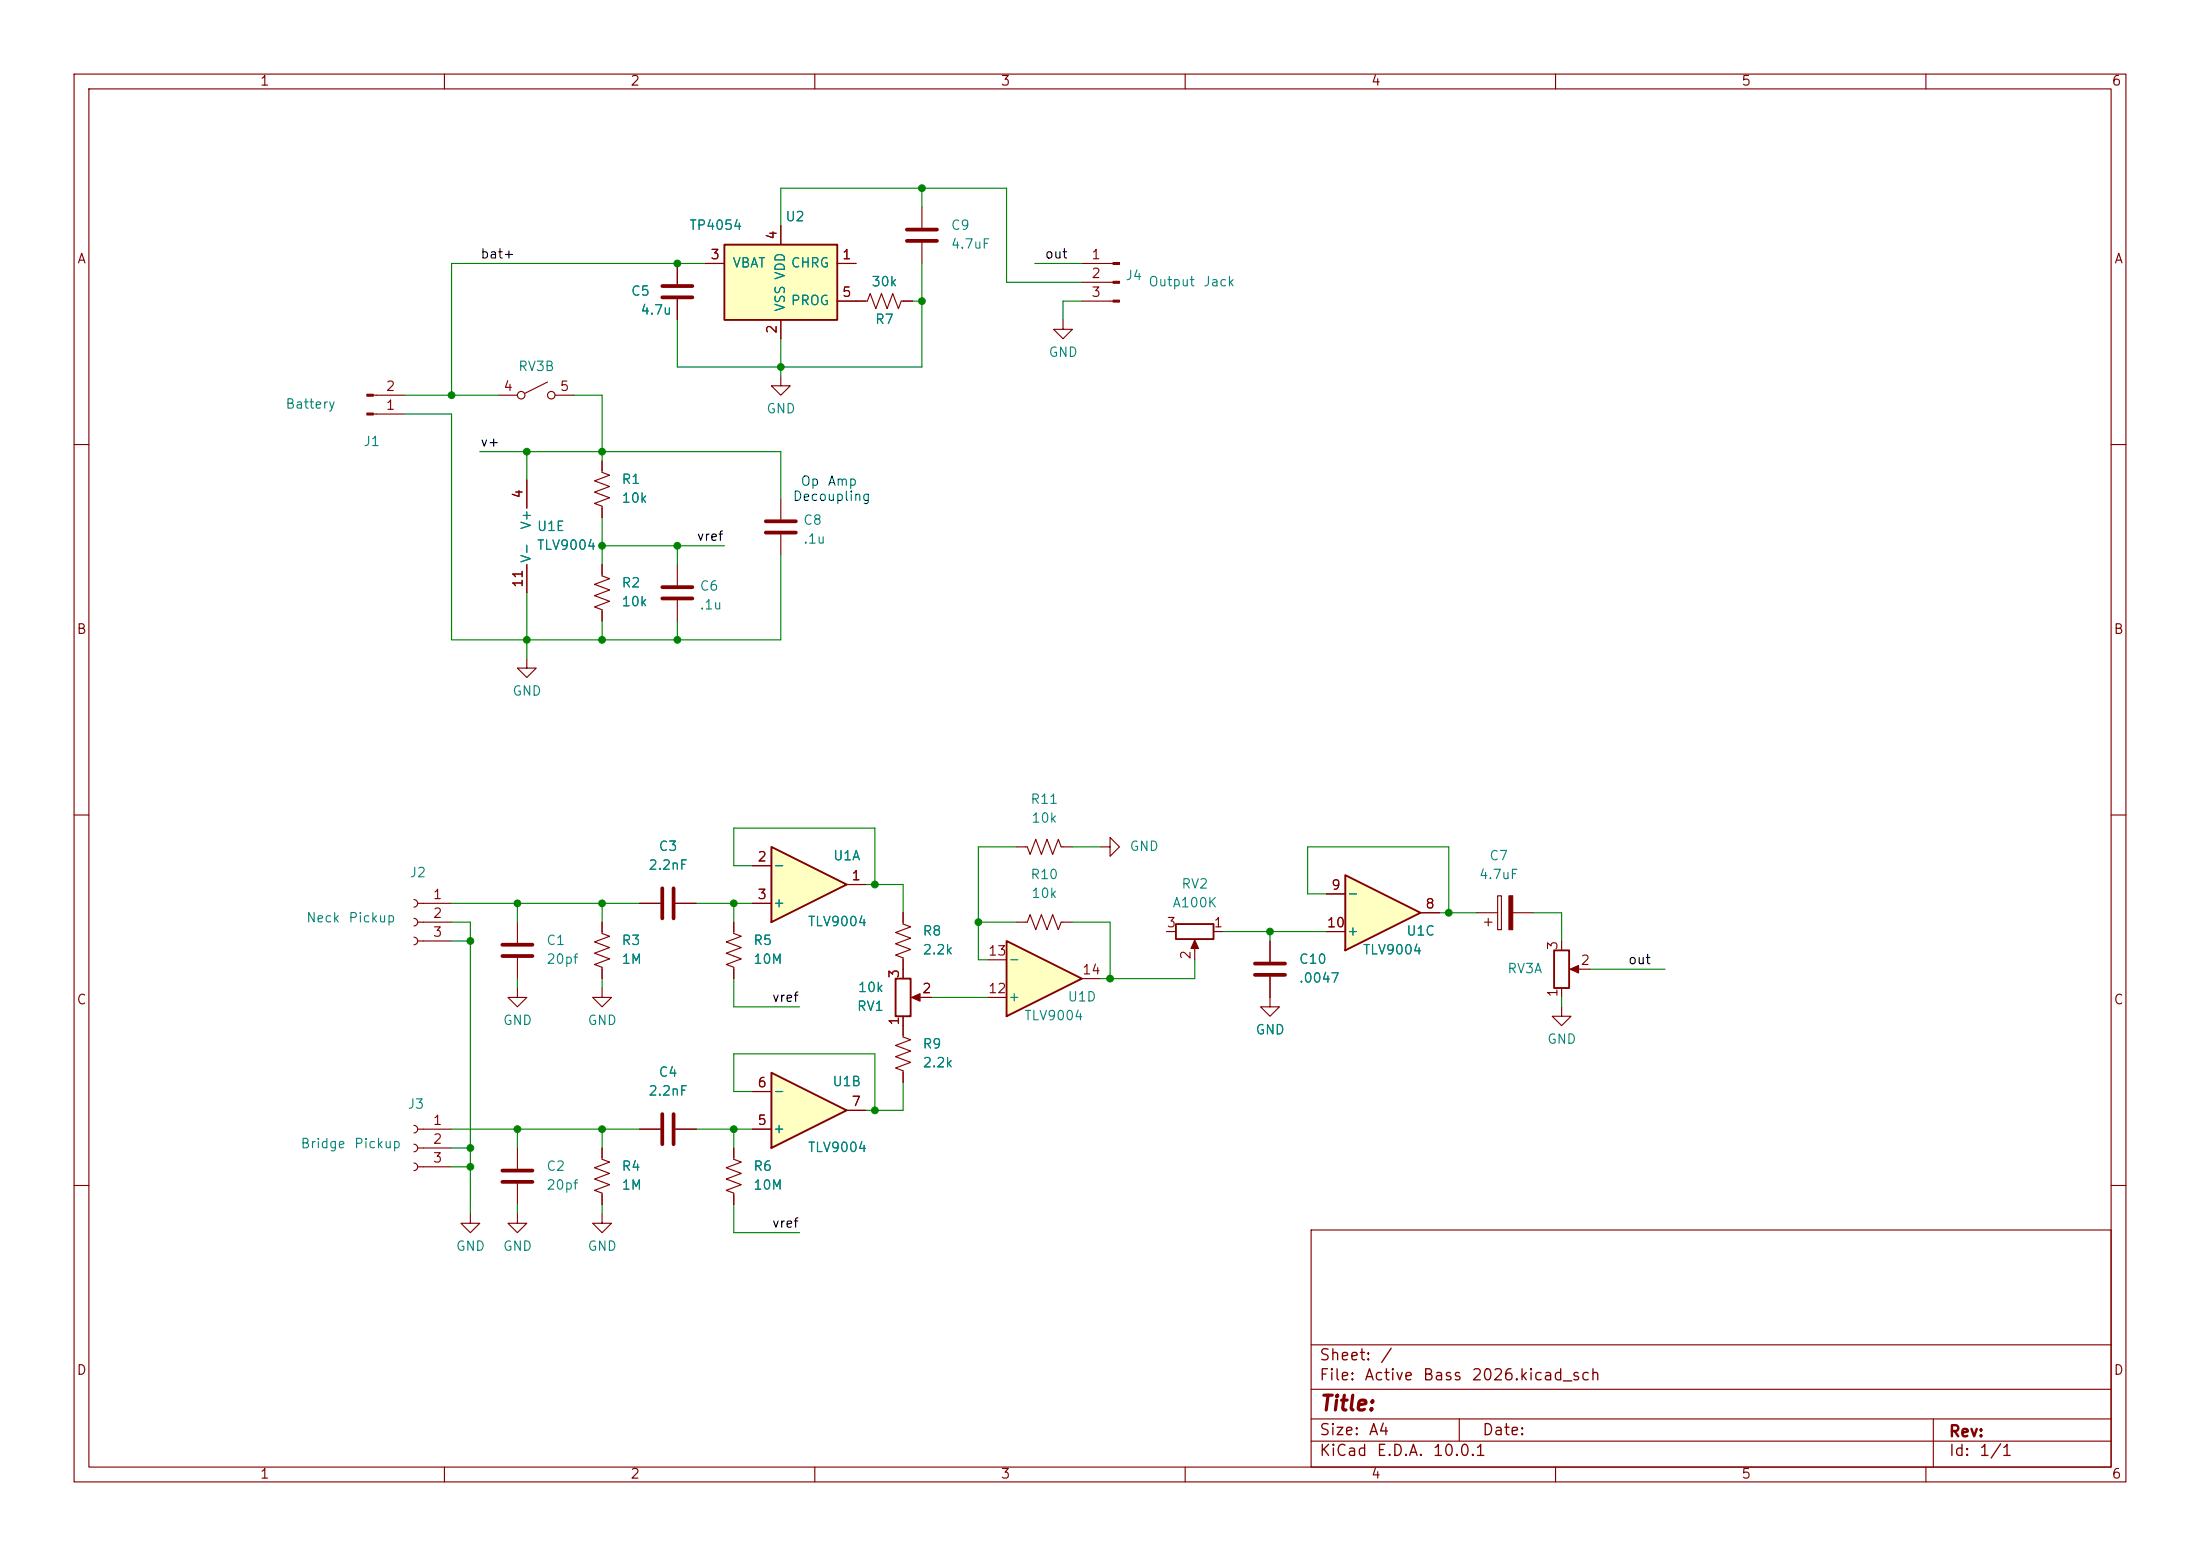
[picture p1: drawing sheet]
<svg xmlns="http://www.w3.org/2000/svg" width="297mm" height="210mm" viewBox="0 0 297 210" stroke-linecap="round" stroke-linejoin="round" font-family="sans-serif">
<g fill="none" stroke="#840000" stroke-width=".15">
<path d="M10 10h277v190h-277zM12 12h273v186h-273zM60 10v2M110 10v2M160 10v2M210 10v2M260 10v2M10 60h2M285 60h2M10 110h2M285 110h2M10 160h2"/>
<path d="M177 166h108v32h-108zM285 160h2M60 198v2M110 198v2M160 198v2M177 194.5h108M177 191.5h108M177 187.5h108M177 181.5h108M197 191.5v3M210 198v2M260 198v2"/>
<path d="M261 191.5v6.5"/>
</g>
<path d="M104.1 114.3l10.2 5.1-10.2 5.1z" fill="#ffffc2"/>
<path d="M104.1 114.3l10.2 5.1-10.2 5.1z" fill="none" stroke="#840000" stroke-width=".25"/>
<path d="M124.5 27.9v2.8M124.5 32.8v2.8M146 35.6h4.3M146 38.1h4.3M50.4 55.9h4.2M50.4 53.3h4.2M146 40.6h4.3M101.6 116.8h2.5M114.3 119.4h2.5M101.6 121.9h2.5M121.9 123.2v1.5l1 .4-2 .8 2 .7-2 .8 2 .7-2 .8 1 .4v1.5" fill="none" stroke="#840000" stroke-width=".15"/>
<g fill="#840000" stroke="#840000" stroke-width=".15">
<path d="M150.3 35.4h.8v.3h-.8z"/>
<path d="M150.3 38h.8v.2h-.8z"/>
<path d="M150.3 40.5h.8v.3h-.8z"/>
<path d="M49.5 55.8h.9v.2h-.9z"/>
<path d="M49.5 53.2h.9v.3h-.9z"/>
</g>
<path d="M122.4 31h4.1M122.4 32.5h4.1" fill="none" stroke="#840000" stroke-width=".51"/>
<path d="M97.8 33h15.2v10.2h-15.2z" fill="#ffffc2"/>
<path d="M97.8 33h15.2v10.2h-15.2zM209.8 128.3h2v5.1h-2z" fill="none" stroke="#840000" stroke-width=".25"/>
<g fill="none" stroke="#840000" stroke-width=".15">
<path d="M95.2 35.6h2.6M105.4 30.5v2.5M113 35.6h2.6M105.4 43.2v2.5M113 40.6h2.6M81.3 76.2v1.5l1 .4-2 .8 2 .7-2 .8 2 .8-2 .7 1 .4v1.5M91.4 76.2v2.8M71.1 88.9v1.3h1.3l-1.3 1.2-1.3-1.2h1.3M91.4 81v2.8M55.9 121.4a.51 .51 0 0 1 .5 .5 .51 .51 0 0 1-.5 .5M55.9 124a.51 .51 0 0 1 .5 .5 .51 .51 0 0 1-.5 .5M55.9 126.5a.51 .51 0 0 1 .5 .5 .51 .51 0 0 1-.5 .5"/>
<path d="M56.4 121.9h4.6M56.4 124.5h4.6M56.4 127h4.6M69.8 133.4v1.2h1.3l-1.3 1.3-1.2-1.3h1.2M69.8 124.5v2.8M69.8 129.3v2.8M81.3 133.4v1.2h1.2l-1.2 1.3-1.3-1.3h1.3M171.4 131.8v4.1h1.3l-1.3 1.3-1.2-1.3h1.2M171.4 127v2.8M199.4 123.2h2.8M200.4 124.5h1M200.9 124v1"/>
<path d="M202.2 120.9h.5v4.6h-.5zM204.2 123.2h2.8M210.8 135.9v1.3h1.3l-1.3 1.2-1.3-1.2h1.3M210.8 127v1.3M210.8 133.4v1.2M212.3 130.8h2.3M55.9 151.9a.51 .51 0 0 1 .5 .5 .51 .51 0 0 1-.5 .5M55.9 154.4a.51 .51 0 0 1 .5 .5 .51 .51 0 0 1-.5 .5M55.9 157a.51 .51 0 0 1 .5 .5 .51 .51 0 0 1-.5 .5M56.4 152.4h4.6M56.4 154.9h4.6M56.4 157.5h4.6"/>
<path d="M69.8 154.9v2.8M69.8 159.8v2.8M63.5 163.8v1.3h1.3l-1.3 1.3-1.3-1.3h1.3M69.8 163.8v1.3h1.3l-1.3 1.3-1.2-1.3h1.2M81.3 163.8v1.3h1.2l-1.2 1.3-1.3-1.3h1.3"/>
</g>
<path d="M89.4 79.2h4.1M89.4 80.8h4.1M67.8 129h4.1M67.8 127.5h4.1M169.4 131.6h4.1M169.4 130h4.1M67.8 159.5h4.1M67.8 158h4.1" fill="none" stroke="#840000" stroke-width=".51"/>
<g fill="#840000" stroke="#840000" stroke-width=".15">
<path d="M212 130.8l1.1-.5v1z"/>
<path d="M203.7 120.9h.5v4.6h-.5z"/>
</g>
<path d="M181.6 118.1l10.2 5.1-10.2 5.1z" fill="#ffffc2"/>
<path d="M181.6 118.1l10.2 5.1-10.2 5.1zM158.7 124.7h5.1v2h-5.1z" fill="none" stroke="#840000" stroke-width=".25"/>
<path d="M105.4 50.8v1.3h1.3l-1.3 1.2-1.3-1.2h1.3M143.5 43.2v1.3h1.3l-1.3 1.2-1.3-1.2h1.3M81.3 62.2v1.6l1 .3-2 .8 2 .8-2 .7 2 .8-2 .7 1 .4v1.6M148.6 114.3h1.3v1.3l1.2-1.3-1.2-1.3v1.3M86.4 121.9h2.8M91.2 121.9h2.8M157.5 125.7h1.2M161.3 127.3v2.2M163.8 125.7h1.3M179.1 120.7h2.5M179.1 125.7h2.5M191.8 123.2h2.5" fill="none" stroke="#840000" stroke-width=".15"/>
<path d="M89.4 119.9v4.1M90.9 119.9v4.1" fill="none" stroke="#840000" stroke-width=".51"/>
<path d="M161.3 126.9l.5 1.1h-1z" fill="#840000" stroke="#840000" stroke-width=".15"/>
<path d="M104.1 144.8l10.2 5.1-10.2 5z" fill="#ffffc2"/>
<path d="M120.9 132.1h2v5.1h-2zM104.1 144.8l10.2 5.1-10.2 5z" fill="none" stroke="#840000" stroke-width=".25"/>
<g fill="none" stroke="#840000" stroke-width=".15">
<path d="M91.4 35.6v2.8M67.3 53.3h2.5M73.9 51.6l-3 1.5M74.9 53.3h2.6M91.4 40.4v2.8M115.6 40.6h1.5l.4-1 .7 2.1 .8-2.1 .8 2.1 .7-2.1 .8 2.1 .4-1.1h1.5M71.1 64.8v3.8M71.1 76.2v3.8M105.4 67.3v2.8M105.4 72.1v2.8M81.3 124.5v1.5l1 .4-2 .7 2 .8-2 .8 2 .7-2 .8 1 .4v1.5M99.1 124.5v1.5l1 .4-2.1 .7 2.1 .8-2.1 .8 2.1 .7-2.1 .8 1.1 .4v1.5"/>
<path d="M121.9 137.2v2.8l1 .3-2 .8 2 .8-2 .7 2 .8-2 .7 1 .4v1.6M121.9 130.8v1.3M123.4 134.6h2.3M81.3 154.9v1.6l1 .3-2 .8 2 .8-2 .7 2 .8-2 .8 1 .3v1.6M86.4 152.4h2.8M91.2 152.4h2.8M99.1 154.9v1.6l1 .3-2.1 .8 2.1 .8-2.1 .7 2.1 .8-2.1 .8 1.1 .3v1.6M101.6 152.4h2.5M101.6 147.3h2.5M114.3 149.9h2.5"/>
<circle cx="70.4" cy="53.3" r=".51"/>
<circle cx="74.4" cy="53.3" r=".51"/>
</g>
<path d="M89.4 38.6h4.1M89.4 40.1h4.1M103.4 71.9h4M103.4 70.4h4M89.4 150.4v4M90.9 150.4v4" fill="none" stroke="#840000" stroke-width=".51"/>
<path d="M123.1 134.6l1.1-.5v1z" fill="#840000" stroke="#840000" stroke-width=".15"/>
<path d="M135.9 127l10.1 5.1-10.1 5.1z" fill="#ffffc2"/>
<path d="M135.9 127l10.1 5.1-10.1 5.1z" fill="none" stroke="#840000" stroke-width=".25"/>
<g fill="none" stroke="#840000" stroke-width=".15">
<path d="M91.4 35.6v2.8M95.2 35.6h2.6M105.4 30.5v2.5M113 35.6h2.6M91.4 40.4v2.8M105.4 43.2v2.5M113 40.6h3.8M121.9 40.6h1.3M71.1 64.8v3.8M71.1 76.2v3.8M81.3 62.2v1.3M81.3 68.6v1.3"/>
<path d="M81.3 76.2v1.3M81.3 82.6v1.2M101.6 116.8h2.5M114.3 119.4h2.5M137.2 114.3h1.5l.4 1 .7-2 .8 2 .8-2 .7 2 .8-2 .4 1h1.5M81.3 124.5v1.2M81.3 130.8v1.3M86.4 121.9h2.8M91.2 121.9h2.8M99.1 124.5v1.2M99.1 130.8v1.3M101.6 121.9h2.5"/>
<path d="M121.9 123.2v1.3M121.9 129.5v2.6M121.9 137.2v2.5M124.5 134.6h1.2M133.3 134.6h2.6M133.3 129.5h2.6M137.2 124.5h1.5l.4-1.1 .7 2.1 .8-2.1 .8 2.1 .7-2.1 .8 2.1 .4-1h1.5M146 132.1h2.6M171.4 127v2.8M171.4 131.8v2.8M179.1 120.7h2.5M179.1 125.7h2.5"/>
<path d="M191.8 123.2h2.5M81.3 154.9v1.3M86.4 152.4h2.8M91.2 152.4h2.8M99.1 154.9v1.3M101.6 152.4h2.5M101.6 147.3h2.5M114.3 149.9h2.5M121.9 144.8v1.3M81.3 161.3v1.3M99.1 161.3v1.3"/>
</g>
<g fill="none" stroke="#008400" stroke-width=".15">
<path d="M95.2 35.6h-34.2v17.7M105.4 30.5v-5.1h30.5v12.7h10.1M124.5 35.6v13.9h-33.1v-6.3M124.5 25.4v2.5M139.7 35.6h6.3M54.6 55.9h6.4v30.5h44.4v-11.5M54.6 53.3h12.7M77.5 53.3h3.8v8.9M105.4 45.7v5.1M123.2 40.6h1.3M146 40.6h-2.5v2.6M64.8 61h40.6v6.3"/>
<path d="M71.1 61v3.8M81.3 69.9v6.3M81.3 73.7h16.5M91.4 73.7v2.5M71.1 80v8.9M81.3 83.8v2.6M91.4 83.8v2.6M101.6 116.8h-2.5v-5h19v7.6M116.8 119.4h5.1v3.8M137.2 114.3h-5.1v15.2h1.2M144.8 114.3h3.8M61 124.5h2.5v39.3"/>
<path d="M61 121.9h25.4M61 127h2.5M69.8 121.9v2.6M69.8 132.1v1.3M81.3 121.9v2.6M81.3 132.1v1.3M94 121.9h7.6M99.1 121.9v2.6M99.1 132.1v3.8h8.8M125.7 134.6h7.6M132.1 124.5h5.1M144.8 124.5h5.1v7.6"/>
<path d="M161.3 129.5v2.6h-12.7M165.1 125.7h14M171.4 125.7v1.3M179.1 120.7h-2.6v-6.4h19.1v8.9M194.3 123.2h5.1M207 123.2h3.8v3.8M210.8 134.6v1.3M214.6 130.8h10.2M61 152.4h25.4M61 154.9h2.5M61 157.5h2.5M69.8 152.4v2.5"/>
<path d="M81.3 152.4v2.5M94 152.4h7.6M99.1 152.4v2.5M101.6 147.3h-2.5v-5.1h19v7.7M121.9 146.1v3.8h-5.1M69.8 162.6v1.2M81.3 162.6v1.2M99.1 162.6v3.8h8.8"/>
</g>
<g fill="#008400" stroke="#008400" stroke-width=".14">
<circle cx="81.3" cy="86.4" r=".46"/>
<circle cx="91.4" cy="73.7" r=".46"/>
<circle cx="81.3" cy="73.7" r=".46"/>
<circle cx="91.4" cy="86.4" r=".46"/>
<circle cx="71.1" cy="86.4" r=".46"/>
<circle cx="81.3" cy="121.9" r=".46"/>
<circle cx="99.1" cy="121.9" r=".46"/>
<circle cx="81.3" cy="152.4" r=".46"/>
<circle cx="99.1" cy="152.4" r=".46"/>
<circle cx="132.1" cy="124.5" r=".46"/>
<circle cx="118.1" cy="119.4" r=".46"/>
<circle cx="118.1" cy="149.9" r=".46"/>
<circle cx="81.3" cy="61" r=".46"/>
<circle cx="61" cy="53.3" r=".46"/>
<circle cx="71.1" cy="61" r=".46"/>
<circle cx="149.9" cy="132.1" r=".46"/>
<circle cx="195.6" cy="123.2" r=".46"/>
<circle cx="171.4" cy="125.7" r=".46"/>
<circle cx="63.5" cy="157.5" r=".46"/>
<circle cx="63.5" cy="154.9" r=".46"/>
<circle cx="63.5" cy="127" r=".46"/>
<circle cx="69.8" cy="152.4" r=".46"/>
<circle cx="69.8" cy="121.9" r=".46"/>
<circle cx="105.4" cy="49.5" r=".46"/>
<circle cx="91.4" cy="35.6" r=".46"/>
<circle cx="124.5" cy="25.4" r=".46"/>
<circle cx="124.5" cy="40.6" r=".46"/>
</g>
<text font-size="2" fill="#840000" x="178" y="190.9">Title:</text>
<g font-size="1.5" fill="#840000">
<text x="178" y="184">Sheet:</text>
<text x="186.2" y="184">/</text>
<text x="178" y="186.7">File:</text>
<text x="184.1" y="186.7">Active</text>
<text x="192" y="186.7">Bass</text>
<text x="198.5" y="186.7">2026.kicad_sch</text>
<text x="178" y="196.9">KiCad</text>
<text x="178" y="194.1">Size:</text>
<text x="184.7" y="194.1">A4</text>
<text x="185.7" y="196.9">E.D.A.</text>
<text x="193.3" y="196.9">10.0.1</text>
<text x="200" y="194.1">Date:</text>
<text x="263" y="194.3">Rev:</text>
<text x="263" y="196.9">Id:</text>
<text x="267.1" y="196.9">1/1</text>
</g>
<g font-size="1.3" fill="#840000">
<text x="35" y="11.9">1</text>
<text x="85" y="11.9">2</text>
<text x="135" y="11.9">3</text>
<text x="185" y="11.9">4</text>
<text x="235" y="11.9">5</text>
<text x="285" y="11.9">6</text>
<text x="10.3" y="35.9">A</text>
<text x="95.8" y="35.3">3</text>
<text x="105.2" y="32.5" transform="rotate(-90 105.2 32.5)">4</text>
<text x="113.6" y="35.3">1</text>
<text x="147.2" y="35.3">1</text>
<text x="285.3" y="35.9">A</text>
<text x="113.6" y="40.4">5</text>
<text x="147.2" y="37.8">2</text>
<text x="147.2" y="40.4">3</text>
<text x="105.2" y="45.2" transform="rotate(-90 105.2 45.2)">2</text>
<text x="52" y="53.1">2</text>
<text x="67.9" y="53.1">4</text>
<text x="75.5" y="53.1">5</text>
<text x="52" y="55.6">1</text>
<text x="70.9" y="67.4" transform="rotate(-90 70.9 67.4)">4</text>
<text x="70.9" y="79.4" transform="rotate(-90 70.9 79.4)">11</text>
<text x="10.3" y="85.9">B</text>
<text x="285.3" y="85.9">B</text>
<text x="102.2" y="116.6">2</text>
<text x="114.9" y="119.1">1</text>
<text x="58.3" y="121.7">1</text>
<text x="58.3" y="124.2">2</text>
<text x="102.2" y="121.7">3</text>
<text x="157.4" y="125.5">3</text>
<text x="163.8" y="125.5">1</text>
<text x="179" y="125.5">10</text>
<text x="179.6" y="120.4">9</text>
<text x="192.3" y="122.9">8</text>
<text x="58.3" y="126.7">3</text>
<text x="133.3" y="129.3">13</text>
<text x="146" y="131.8">14</text>
<text x="161" y="129.6" transform="rotate(-90 161 129.6)">2</text>
<text x="210.6" y="128.3" transform="rotate(-90 210.6 128.3)">3</text>
<text x="213.3" y="130.6">2</text>
<text x="10.3" y="135.9">C</text>
<text x="121.7" y="132.2" transform="rotate(-90 121.7 132.2)">3</text>
<text x="124.4" y="134.4">2</text>
<text x="133.3" y="134.4">12</text>
<text x="210.6" y="134.7" transform="rotate(-90 210.6 134.7)">1</text>
<text x="285.3" y="135.9">C</text>
<text x="121.7" y="138.5" transform="rotate(-90 121.7 138.5)">1</text>
<text x="102.2" y="147.1">6</text>
<text x="114.9" y="149.6">7</text>
<text x="58.3" y="152.1">1</text>
<text x="58.3" y="154.7">2</text>
<text x="102.2" y="152.1">5</text>
<text x="58.3" y="157.2">3</text>
<text x="10.3" y="185.9">D</text>
<text x="285.3" y="185.9">D</text>
<text x="35" y="199.9">1</text>
<text x="85" y="199.9">2</text>
<text x="135" y="199.9">3</text>
<text x="185" y="199.9">4</text>
<text x="235" y="199.9">5</text>
<text x="285" y="199.9">6</text>
</g>
<g font-size="1.3">
<text x="64.8" y="35.2">bat+</text>
<text x="141" y="35.2">out</text>
<text x="64.8" y="60.6">v+</text>
<text x="94" y="73.3">vref</text>
<text x="219.7" y="130.5">out</text>
<text x="104.1" y="135.5">vref</text>
<text x="104.1" y="166">vref</text>
</g>
<g font-size="1.3" fill="#008484">
<text x="93" y="31.3">TP4054</text>
<text x="105.9" y="30.2">U2</text>
<text x="128.3" y="31.3">C9</text>
<text x="128.3" y="33.9">4.7uF</text>
<text x="85.1" y="40.2">C5</text>
<text x="98.8" y="36.4">VBAT</text>
<text x="106.7" y="36.4">CHRG</text>
<text x="106.7" y="41.5">PROG</text>
<text x="117.6" y="39">30k</text>
<text x="151.9" y="38.1">J4</text>
<text x="154.9" y="39">Output</text>
<text x="162.3" y="39">Jack</text>
<text x="86.4" y="42.8">4.7u</text>
<text x="106.3" y="42.2" transform="rotate(-90 106.3 42.2)">VSS VDD</text>
<text x="118" y="44">R7</text>
<text x="69.9" y="50.4">RV3B</text>
<text x="141.5" y="48.5">GND</text>
<text x="38.5" y="55.5">Battery</text>
<text x="103.4" y="56.1">GND</text>
<text x="49" y="60.5">J1</text>
<text x="83.8" y="65.6">R1</text>
<text x="72" y="71.6" transform="rotate(-90 72 71.6)">V+</text>
<text x="72.4" y="72">U1E</text>
<text x="83.8" y="68.2">10k</text>
<text x="108.3" y="71.1">C8</text>
<text x="72" y="76.1" transform="rotate(-90 72 76.1)">V-</text>
<text x="72.4" y="74.5">TLV9004</text>
<text x="108.3" y="73.7">.1u</text>
<text x="83.8" y="79.6">R2</text>
<text x="83.8" y="82.1">10k</text>
<text x="94.4" y="80">C6</text>
<text x="94.4" y="82.6">.1u</text>
<text x="69.1" y="94.2">GND</text>
<text x="139" y="108.8">R11</text>
<text x="139.1" y="111.4">10k</text>
<text x="55.2" y="118.7">J2</text>
<text x="87.4" y="117.7">2.2nF</text>
<text x="88.8" y="115.2">C3</text>
<text x="104.3" y="117.7">-</text>
<text x="112.4" y="116.4">U1A</text>
<text x="139" y="119">R10</text>
<text x="152.4" y="115.2">GND</text>
<text x="199.6" y="119">4.7uF</text>
<text x="201" y="116.4">C7</text>
<text x="41.2" y="124.8">Neck</text>
<text x="47" y="124.8">Pickup</text>
<text x="104.3" y="122.8">+</text>
<text x="109" y="125.3">TLV9004</text>
<text x="139.1" y="121.5">10k</text>
<text x="158.2" y="122.8">A100K</text>
<text x="159.4" y="120.2">RV2</text>
<text x="181.7" y="121.5">-</text>
<text x="73.7" y="127.9">C1</text>
<text x="73.7" y="130.4">20pf</text>
<text x="83.8" y="127.9">R3</text>
<text x="83.8" y="130.4">1M</text>
<text x="101.6" y="127.9">R5</text>
<text x="101.6" y="130.4">10M</text>
<text x="124.5" y="126.6">R8</text>
<text x="124.5" y="129.1">2.2k</text>
<text x="136" y="130.4">-</text>
<text x="175.3" y="130.4">C10</text>
<text x="181.7" y="126.6">+</text>
<text x="183.9" y="129.1">TLV9004</text>
<text x="189.8" y="126.6">U1C</text>
<text x="203.4" y="131.7">RV3A</text>
<text x="115.6" y="136.8">RV1</text>
<text x="115.7" y="134.2">10k</text>
<text x="136" y="135.5">+</text>
<text x="144" y="135.5">U1D</text>
<text x="175.3" y="132.9">.0047</text>
<text x="67.8" y="138.7">GND</text>
<text x="79.2" y="138.7">GND</text>
<text x="124.5" y="141.8">R9</text>
<text x="138.2" y="138">TLV9004</text>
<text x="169.4" y="139.9">GND</text>
<text x="208.8" y="141.2">GND</text>
<text x="54.9" y="150">J3</text>
<text x="87.4" y="148.2">2.2nF</text>
<text x="88.8" y="145.6">C4</text>
<text x="104.3" y="148.2">-</text>
<text x="112.3" y="146.9">U1B</text>
<text x="124.5" y="144.4">2.2k</text>
<text x="40.5" y="155.3">Bridge</text>
<text x="47.7" y="155.3">Pickup</text>
<text x="104.3" y="153.3">+</text>
<text x="109" y="155.8">TLV9004</text>
<text x="73.7" y="158.3">C2</text>
<text x="73.7" y="160.9">20pf</text>
<text x="83.8" y="158.3">R4</text>
<text x="83.8" y="160.9">1M</text>
<text x="101.6" y="158.3">R6</text>
<text x="101.6" y="160.9">10M</text>
<text x="61.5" y="169.1">GND</text>
<text x="67.8" y="169.1">GND</text>
<text x="79.2" y="169.1">GND</text>
</g>
<g font-size="1.3" fill="#0000c2">
<text x="108" y="65.9">Op</text>
<text x="111.6" y="65.9">Amp</text>
<text x="106.9" y="67.9">Decoupling</text>
</g>
</svg>
